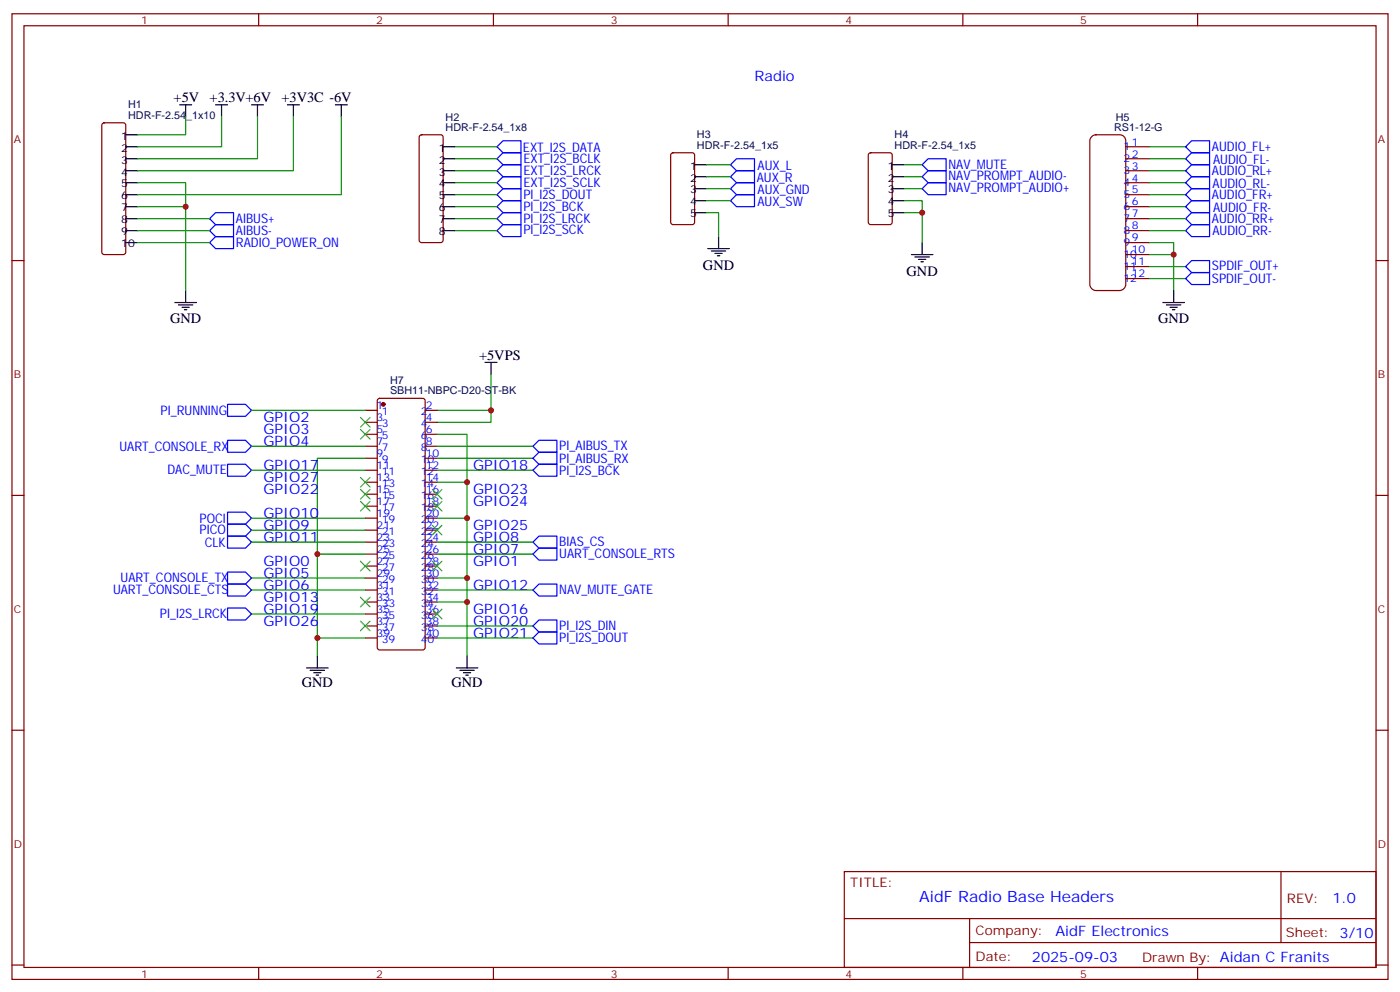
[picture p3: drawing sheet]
<svg xmlns="http://www.w3.org/2000/svg" width="412mm" height="292mm" viewBox="0 0 412 292" stroke-linecap="round" stroke-linejoin="round" font-family="sans-serif">
<g fill="none" stroke="#870000" stroke-width=".35">
<path d="M3.5 4.1h405.4v284.3h-405.4zM7.1 7.6h398.2v277.3h-398.2zM76.2 4.1v3.5M145.3 4.1v3.5M214.5 4.1v3.5M283.6 4.1v3.5M352.8 4.1v3.5M30.2 36.4l.5-.2h5.6l.5 .2 .2 .5v37.4l-.2 .5-.5 .2h-5.6l-.5-.3-.2-.4v-37.4zM123.7 39.9l.5-.2h5.6l.5 .2 .2 .5v30.3l-.2 .5-.5 .2h-5.6l-.5-.2-.2-.5v-30.3zM197.8 45.2l.5-.2h5.6l.7 .4v20l-.5 .7h-5.8l-.7-.4v-20zM256 45.2l.5-.2h5.6l.7 .4v20l-.4 .7h-5.9l-.7-.4v-20zM321.6 40.2l1.2-.5h7a1.76 1.76 0 0 1 1.8 1.8v42.3a1.89 1.89 0 0 1-1.8 1.7h-7a1.89 1.89 0 0 1-1.8-1.7v-42.3z"/>
<path d="M331.6 43.2h7.1M331.6 57.3h7.1M331.6 53.8h7.1M331.6 50.3h7.1M331.6 46.7h7.1M3.5 76.7h3.6M331.6 60.9h7.1M331.6 64.4h7.1M331.6 67.9h7.1M331.6 71.4h7.1M331.6 75h7.1M331.6 78.5h7.1"/>
<path d="M405.3 76.7h3.6M331.6 82h7.1M111.4 117.5l.4-.2h12.7l.5 .2 .2 .5v72.7l-.2 .5-.5 .2h-12.7l-.5-.3-.2-.4v-72.7zM107.6 120.8h3.5M107.6 124.4h3.5M107.6 127.9h3.5M107.6 131.4h3.5M107.6 134.9h3.5M107.6 138.5h3.5M125.2 120.8h3.6M125.2 124.4h3.6M125.2 127.9h3.6"/>
<path d="M125.2 131.4h3.6M125.2 134.9h3.6M125.2 138.5h3.6M3.5 145.9h3.6M107.6 142h3.5M107.6 145.5h3.5M107.6 149h3.5M107.6 159.6h3.5M107.6 152.6h3.5M107.6 156.1h3.5M125.2 142h3.6M125.2 145.5h3.6"/>
<path d="M125.2 149h3.6M125.2 159.6h3.6M125.2 152.6h3.6M125.2 156.1h3.6M405.3 145.9h3.6M107.6 177.3h3.5M107.6 173.7h3.5M107.6 170.2h3.5M107.6 166.7h3.5M107.6 163.2h3.5M125.2 177.3h3.6M125.2 173.7h3.6"/>
<path d="M125.2 170.2h3.6M125.2 166.7h3.6M125.2 163.2h3.6M107.6 187.9h3.5M107.6 184.3h3.5M107.6 180.8h3.5M125.2 187.9h3.6M125.2 184.3h3.6M125.2 180.8h3.6M3.5 215h3.6M405.3 215h3.6M248.7 256.6h156.6v28.3h-156.6z"/>
<path d="M377.3 256.7v20.8M248.7 270.5h156.5M285.6 277.5h119.6M285.6 270.5v14.1M3.5 284.2h3.6M76.2 284.9v3.5M145.3 284.9v3.5M214.5 284.9v3.5M283.6 284.9v3.5M352.8 284.9v3.5M405.3 284.2h3.6"/>
</g>
<g fill="none" stroke="#000" stroke-width=".35">
<path d="M37 39.7h3.6M52.9 30.9h3.5M54.7 30.9v3.5M63.5 30.9h3.5M65.3 30.9v3.5M74.1 30.9h3.5M75.8 30.9v3.5M84.7 30.9h3.5M86.4 30.9v3.5M98.8 30.9h3.5M100.5 30.9v3.5M37 43.2h3.6"/>
<path d="M37 46.7h3.6M37 50.3h3.6M37 53.8h3.6M37 57.3h3.6M130.5 43.2h3.6M130.5 46.7h3.6M130.5 50.3h3.6M130.5 53.8h3.6M130.5 57.3h3.6M204.6 48.5h3.5M204.6 52h3.5M204.6 55.6h3.5"/>
<path d="M204.6 59.1h3.5M262.8 48.5h3.5M262.8 52h3.5M262.8 55.6h3.5M262.8 59.1h3.5M37 60.9h3.6M37 64.4h3.6M37 67.9h3.6M37 71.4h3.6M130.5 60.9h3.6M130.5 64.4h3.6M130.5 67.9h3.6"/>
<path d="M204.6 62.6h3.5M208.5 73.2h6.3M209.5 73.9h4.3M210.6 74.6h2.1M211.3 75.3h.7M211.7 69.7v3.5M262.8 62.6h3.5M268.5 75h6.3M269.5 75.7h4.3M270.6 76.4h2.1M271.3 77.1h.7M271.6 71.4v3.6"/>
<path d="M51.5 89.1h6.4M52.6 89.8h4.2M53.6 90.5h2.1M54.3 91.2h.7M54.7 85.5v3.6M342.5 89.1h6.4M343.6 89.8h4.2M344.7 90.5h2.1M345.4 91.2h.7M345.7 85.5v3.6M142.9 106.7h3.5M144.6 106.7v3.5"/>
<path d="M90.3 196.7h6.4M91.4 197.4h4.2M92.4 198.1h2.1M93.1 198.8h.7M93.5 193.1v3.6M134.4 196.7h6.4M135.5 197.4h4.2M136.5 198.1h2.1M137.2 198.8h.7M137.6 193.1v3.6"/>
</g>
<g fill="none" stroke="#008700" stroke-width=".35">
<path d="M54.7 34.4v5.3h-14.1M65.3 34.4v8.8h-24.7M75.8 34.4v12.3h-35.2M86.4 34.4v15.9h-45.8M100.5 34.4v22.9h-59.9M40.6 53.8h14.1v7.1M134.1 57.3h12.3M134.1 53.8h12.3M134.1 50.3h12.3M134.1 46.7h12.3M134.1 43.2h12.3M208.1 59.1h7.1"/>
<path d="M208.1 55.6h7.1M208.1 52h7.1M208.1 48.5h7.1M266.3 59.1h5.3v12.3M266.3 55.6h5.3M266.3 52h5.3M266.3 48.5h5.3M338.7 57.3h10.5M338.7 53.8h10.5M338.7 50.3h10.5M338.7 46.7h10.5M338.7 43.2h10.5"/>
<path d="M40.6 60.9h14.1v24.6M40.6 67.9h21.1M40.6 64.4h21.1M40.6 71.4h21.1M134.1 67.9h12.3M134.1 64.4h12.3M134.1 60.9h12.3M208.1 62.6h3.6v7.1M266.3 62.6h5.3M338.7 71.4h7v14.1M338.7 67.9h10.5M338.7 64.4h10.5"/>
<path d="M338.7 60.9h10.5M338.7 78.5h10.5M338.7 75h7M338.7 82h10.5M144.6 110.2v10.6h-15.8M74.1 131.4h33.5M74.1 138.5h33.5M74.1 120.8h33.5M107.6 134.9h-14.1v28.3M128.8 127.9h8.8v65.2M128.8 131.4h28.2M128.8 134.9h28.2"/>
<path d="M128.8 138.5h28.2M144.6 120.8v3.6h-15.8M74.1 152.6h33.5M74.1 156.1h33.5M74.1 159.6h33.5M128.8 142h8.8M128.8 152.6h8.8M128.8 159.6h28.2M74.1 170.2h33.5M74.1 173.7h33.5M107.6 163.2h-14.1v24.7M128.8 170.2h8.8"/>
<path d="M128.8 177.3h8.8M128.8 173.7h28.2M128.8 163.2h28.2M74.1 180.8h33.5M107.6 187.9h-14.1v5.2M128.8 187.9h28.2M128.8 184.3h28.2"/>
</g>
<g fill="none" stroke="#00f" stroke-width=".35">
<path d="M146.4 57.3l1.8-1.7h5.3v3.5h-5.3zM146.4 53.8l1.8-1.8h5.3v3.6h-5.3zM146.4 50.3l1.8-1.8h5.3v3.5h-5.3zM146.4 46.7l1.8-1.7h5.3v3.5h-5.3zM146.4 43.2l1.8-1.7h5.3v3.5h-5.3zM215.2 48.5l1.8-1.8h5.2v3.6h-5.2zM215.2 52l1.8-1.7h5.2v3.5h-5.2zM215.2 59.1l1.8-1.8h5.2v3.6h-5.2zM217 53.8h5.2v3.5h-5.2l-1.8-1.7zM271.6 48.5l1.8-1.8h5.3v3.6h-5.3zM271.6 52l1.8-1.7h5.3v3.5h-5.3zM271.6 55.6l1.8-1.8h5.3v3.5h-5.3z"/>
<path d="M349.2 43.2l1.8-1.7h5.3v3.5h-5.3zM349.2 57.3l1.8-1.7h5.3v3.5h-5.3zM349.2 50.3l1.8-1.8h5.3v3.5h-5.3zM349.2 46.7l1.8-1.7h5.3v3.5h-5.3zM349.2 53.8l1.8-1.8h5.3v3.6h-5.3zM61.7 67.9l1.8-1.8h5.3v3.6h-5.3zM61.7 64.4l1.8-1.8h5.3v3.5h-5.3zM63.5 69.7h5.3v3.5h-5.3l-1.8-1.8zM146.4 60.9l1.8-1.8h5.3v3.5h-5.3zM146.4 64.4l1.8-1.8h5.3v3.5h-5.3zM146.4 67.9l1.8-1.8h5.3v3.6h-5.3zM349.2 64.4l1.8-1.8h5.3v3.5h-5.3z"/>
<path d="M349.2 60.9l1.8-1.8h5.3v3.5h-5.3zM349.2 67.9l1.8-1.8h5.3v3.6h-5.3zM349.2 78.5l1.8-1.8h5.3v3.6h-5.3zM349.2 82l1.8-1.7h5.3v3.5h-5.3zM67 119.1h5.3l1.8 1.7-1.8 1.8h-5.3zM67 136.7h5.3l1.8 1.8-1.8 1.7h-5.3zM67 129.6h5.3l1.8 1.8-1.8 1.8h-5.3zM157 131.4l1.7-1.8h5.3v3.6h-5.3zM157 134.9l1.7-1.7h5.3v3.5h-5.3zM158.7 136.7h5.3v3.5h-5.3l-1.7-1.7zM67 154.3h5.3l1.8 1.8-1.8 1.8h-5.3zM67 150.8h5.3l1.8 1.8-1.8 1.7h-5.3z"/>
<path d="M67 157.9h5.3l1.8 1.7-1.8 1.8h-5.3zM158.7 157.9h5.3v3.5h-5.3l-1.7-1.8zM67 179h5.3l1.8 1.8-1.8 1.8h-5.3zM67 168.5h5.3l1.8 1.7-1.8 1.8h-5.3zM67 172h5.3l1.8 1.7-1.8 1.8h-5.3zM157 163.2l1.7-1.8h5.3v3.5h-5.3zM158.7 172h5.3v3.5h-5.3l-1.7-1.8zM157 187.9l1.7-1.8h5.3v3.5h-5.3zM157 184.3l1.7-1.7h5.3v3.5h-5.3z"/>
</g>
<circle cx="112.9" cy="119.1" r=".53" fill="#870000" stroke="#870000" stroke-width=".35"/>
<g fill="none" stroke="#3c3" stroke-width=".35">
<path d="M106.2 122.9l2.8 2.9M106.2 126.5l2.8 2.8M109 122.9l-2.8 2.9M109 126.5l-2.8 2.8M106.2 140.6l2.8 2.8M106.2 144.1l2.8 2.8M106.2 147.6l2.8 2.9M109 140.6l-2.8 2.8M109 144.1l-2.8 2.8M109 147.6l-2.8 2.9M127.4 154.7l2.8 2.8M127.4 147.6l2.8 2.9"/>
<path d="M127.4 144.1l2.8 2.8M130.2 144.1l-2.8 2.8M130.2 154.7l-2.8 2.8M130.2 147.6l-2.8 2.9M106.2 165.3l2.8 2.8M106.2 175.9l2.8 2.8M109 165.3l-2.8 2.8M109 175.9l-2.8 2.8M127.4 165.3l2.8 2.8M127.4 179.4l2.8 2.8M130.2 179.4l-2.8 2.8M130.2 165.3l-2.8 2.8"/>
<path d="M106.2 182.9l2.8 2.8M109 182.9l-2.8 2.8"/>
</g>
<g fill="#c00">
<circle cx="54.7" cy="60.9" r=".88"/>
<circle cx="271.6" cy="62.6" r=".88"/>
<circle cx="345.7" cy="75" r=".88"/>
<circle cx="144.6" cy="120.8" r=".88"/>
<circle cx="137.6" cy="142" r=".88"/>
<circle cx="137.6" cy="152.6" r=".88"/>
<circle cx="137.6" cy="170.2" r=".88"/>
<circle cx="137.6" cy="177.3" r=".88"/>
<circle cx="93.5" cy="187.9" r=".88"/>
<circle cx="93.5" cy="163.2" r=".88"/>
</g>
<text font-size="4.6" fill="#00f" x="270.8" y="265.7">AidF Radio Base Headers</text>
<g font-size="4.2" fill="#00f">
<text x="222.2" y="23.8">Radio</text>
<text x="77.6" y="124.4">GPIO2</text>
<text x="77.6" y="127.9">GPIO3</text>
<text x="77.6" y="131.4">GPIO4</text>
<text x="77.6" y="138.5">GPIO17</text>
<text x="77.6" y="142">GPIO27</text>
<text x="139.3" y="138.5">GPIO18</text>
<text x="77.6" y="145.5">GPIO22</text>
<text x="139.3" y="145.5">GPIO23</text>
<text x="139.3" y="149">GPIO24</text>
<text x="77.6" y="152.6">GPIO10</text>
<text x="77.6" y="159.6">GPIO11</text>
<text x="77.6" y="156.1">GPIO9</text>
<text x="139.3" y="156.1">GPIO25</text>
<text x="139.3" y="159.6">GPIO8</text>
<text x="77.6" y="166.7">GPIO0</text>
<text x="139.3" y="163.2">GPIO7</text>
<text x="139.3" y="166.7">GPIO1</text>
<text x="77.6" y="170.2">GPIO5</text>
<text x="77.6" y="173.7">GPIO6</text>
<text x="139.3" y="173.7">GPIO12</text>
<text x="77.6" y="177.3">GPIO13</text>
<text x="77.6" y="180.8">GPIO19</text>
<text x="77.6" y="184.3">GPIO26</text>
<text x="139.3" y="180.8">GPIO16</text>
<text x="139.3" y="184.3">GPIO20</text>
<text x="139.3" y="187.9">GPIO21</text>
<text x="392.5" y="265.9">1.0</text>
<text x="310.9" y="275.5">AidF Electronics</text>
<text x="304" y="283.3">2025-09-03</text>
</g>
<g font-size="4.2">
<text x="51.2" y="30.2">+5V</text>
<text x="61.7" y="30.2">+3.3V+6V</text>
<text x="82.9" y="30.2">+3V3C -6V</text>
<text x="207.1" y="79.4">GND</text>
<text x="267.1" y="81.1">GND</text>
<text x="50.1" y="95.2">GND</text>
<text x="341.1" y="95.2">GND</text>
<text x="141.1" y="106">+5VPS</text>
<text x="88.9" y="202.3">GND</text>
<text x="133" y="202.3">GND</text>
</g>
<g font-size="3.9" fill="#00f">
<text x="154" y="44.7">EXT_I2S_DATA</text>
<text x="154.2" y="47.9">EXT_I2S_BCLK</text>
<text x="357" y="44.5">AUDIO_FL+</text>
<text x="154.2" y="51.4">EXT_I2S_LRCK</text>
<text x="222.9" y="53.5">AUX_R</text>
<text x="223.2" y="50">AUX_L</text>
<text x="279.4" y="49.8">NAV_M</text>
<text x="279.4" y="53.1">NAV_PROM</text>
<text x="290.4" y="49.8">UTE</text>
<text x="297.2" y="53.1">PT_AUDIO-</text>
<text x="357" y="51.6">AUDIO_RL+</text>
<text x="357.3" y="48.2">AUDIO_FL-</text>
<text x="154.2" y="58.6">PI_I2S_DOUT</text>
<text x="154.2" y="55">EXT_I2S_SCLK</text>
<text x="223.2" y="57">AUX_GND</text>
<text x="279.4" y="56.7">NAV_PROM</text>
<text x="297.2" y="56.7">PT_AUDIO+</text>
<text x="357" y="58.6">AUDIO_FR+</text>
<text x="357.2" y="55.3">AUDIO_RL-</text>
<text x="69.5" y="65.6">AIBUS+</text>
<text x="154.2" y="62.2">PI_I2S_BCK</text>
<text x="154.2" y="65.5">PI_I2S_LRCK</text>
<text x="223.1" y="60.5">AUX_SW</text>
<text x="357" y="65.7">AUDIO_RR+</text>
<text x="357.3" y="62.4">AUDIO_FR-</text>
<text x="69.5" y="69.1">AIBUS-</text>
<text x="154.2" y="69">PI_I2S_SCK</text>
<text x="357.1" y="69.3">AUDIO_RR-</text>
<text x="69.5" y="72.7">RADIO_POW</text>
<text x="88.9" y="72.7">ER_ON</text>
<text x="357" y="83.5">SPDIF_OUT-</text>
<text x="357" y="79.6">SPDIF_OUT+</text>
<text x="47.3" y="122.1">PI_RUNNING</text>
<text x="35.2" y="132.7">UART_CONSOLE_RX</text>
<text x="164.7" y="132.6">PI_AIBUS_TX</text>
<text x="164.7" y="136.3">PI_AIBUS_RX</text>
<text x="49.4" y="139.7">DAC_M</text>
<text x="60.5" y="139.7">UTE</text>
<text x="164.7" y="139.8">PI_I2S_BCK</text>
<text x="58.8" y="153.9">POCI</text>
<text x="58.8" y="157.4">PICO</text>
<text x="60.3" y="161">CLK</text>
<text x="164.7" y="160.8">BIAS_CS</text>
<text x="164.7" y="164.5">UART_CONSOLE_RTS</text>
<text x="35.5" y="171.5">UART_CONSOLE_TX</text>
<text x="33.3" y="174.9">UART_CONSOLE_CTS</text>
<text x="164.7" y="174.9">NAV_M</text>
<text x="175.7" y="174.9">UTE_GATE</text>
<text x="47.1" y="182">PI_I2S_LRCK</text>
<text x="164.8" y="185.5">PI_I2S_DIN</text>
<text x="164.7" y="189.1">PI_I2S_DOUT</text>
</g>
<g font-size="3.9" fill="#800">
<text x="250.5" y="261.2">TITLE:</text>
<text x="379.1" y="265.9">REV:</text>
<text x="287.4" y="275.4">Company:</text>
<text x="378.7" y="276">Sheet: 3/10</text>
<text x="287.4" y="283.1">Date:</text>
<text x="336.4" y="283.2">Draw</text>
<text x="346.6" y="283.2">n By: Aidan C Franits</text>
</g>
<g font-size="3.2" fill="#800">
<text x="41.6" y="7.1">1</text>
<text x="110.8" y="7.1">2</text>
<text x="179.9" y="7.1">3</text>
<text x="249.1" y="7.1">4</text>
<text x="318.2" y="7.1">5</text>
<text x="4.1" y="42.2">A</text>
<text x="405.9" y="42.2">A</text>
<text x="4.1" y="111.3">B</text>
<text x="405.9" y="111.3">B</text>
<text x="4.1" y="180.4">C</text>
<text x="405.9" y="180.4">C</text>
<text x="4.1" y="249.6">D</text>
<text x="405.9" y="249.6">D</text>
<text x="41.6" y="287.9">1</text>
<text x="110.8" y="287.9">2</text>
<text x="179.9" y="287.9">3</text>
<text x="249.1" y="287.9">4</text>
<text x="318.2" y="287.9">5</text>
</g>
<g font-size="3.2" fill="#000080">
<text x="37.7" y="35.1">HDR-F-2.54_1x10</text>
<text x="37.7" y="31.7">H1</text>
<text x="131.2" y="35.7">H2</text>
<text x="328.7" y="35.6">H5</text>
<text x="131.2" y="38.6">HDR-F-2.54_1x8</text>
<text x="205.3" y="40.7">H3</text>
<text x="263.5" y="40.7">H4</text>
<text x="328.2" y="38.5">RS1-12-G</text>
<text x="205.3" y="43.9">HDR-F-2.54_1x5</text>
<text x="263.5" y="43.9">HDR-F-2.54_1x5</text>
<text x="114.9" y="113">H7</text>
<text x="114.9" y="116.1">SBH11-NBPC-D20-ST-BK</text>
</g>
<g font-size="3.2">
<text x="35.7" y="41.1">1</text>
<text x="35.7" y="44.6">2</text>
<text x="129.2" y="44.6">1</text>
<text x="35.7" y="48.2">3</text>
<text x="35.7" y="51.7">4</text>
<text x="129.2" y="48.2">2</text>
<text x="129.2" y="51.7">3</text>
<text x="203.3" y="49.9">1</text>
<text x="203.3" y="53.4">2</text>
<text x="261.5" y="49.9">1</text>
<text x="261.5" y="53.4">2</text>
<text x="35.7" y="55.2">5</text>
<text x="35.7" y="58.7">6</text>
<text x="129.2" y="55.2">4</text>
<text x="129.2" y="58.7">5</text>
<text x="203.3" y="57">3</text>
<text x="261.5" y="57">3</text>
<text x="35.7" y="62.3">7</text>
<text x="35.7" y="65.8">8</text>
<text x="129.2" y="62.3">6</text>
<text x="129.2" y="65.8">7</text>
<text x="203.3" y="60.5">4</text>
<text x="203.3" y="64">5</text>
<text x="261.5" y="60.5">4</text>
<text x="261.5" y="64">5</text>
<text x="35.7" y="69.3">9</text>
<text x="129.2" y="69.3">8</text>
<text x="35.7" y="72.8">10</text>
</g>
<g font-size="3.2" fill="#00f">
<text x="330.9" y="44.3">1</text>
<text x="330.9" y="47.8">2</text>
<text x="333.4" y="42.9">1</text>
<text x="333.4" y="46.4">2</text>
<text x="330.9" y="51.3">3</text>
<text x="333.4" y="53.4">4</text>
<text x="333.4" y="49.9">3</text>
<text x="330.9" y="58.4">5</text>
<text x="330.9" y="54.9">4</text>
<text x="333.4" y="57">5</text>
<text x="330.9" y="61.9">6</text>
<text x="330.9" y="65.4">7</text>
<text x="333.4" y="60.5">6</text>
<text x="333.4" y="64">7</text>
<text x="330.9" y="69">8</text>
<text x="333.4" y="67.6">8</text>
<text x="333.4" y="71.1">9</text>
<text x="330.9" y="72.5">9</text>
<text x="330.9" y="76">10</text>
<text x="333.4" y="74.6">10</text>
<text x="330.9" y="79.6">11</text>
<text x="330.9" y="83.1">12</text>
<text x="333.4" y="78.1">11</text>
<text x="333.4" y="81.7">12</text>
<text x="110.9" y="120.5">1</text>
<text x="110.9" y="124">3</text>
<text x="112.4" y="122.2">1</text>
<text x="112.4" y="125.8">3</text>
<text x="123.9" y="125.8">4</text>
<text x="123.9" y="122.2">2</text>
<text x="125.4" y="124">4</text>
<text x="125.4" y="120.5">2</text>
<text x="110.9" y="127.5">5</text>
<text x="110.9" y="131.1">7</text>
<text x="112.4" y="129.3">5</text>
<text x="123.9" y="129.3">6</text>
<text x="125.4" y="131.1">8</text>
<text x="125.4" y="127.5">6</text>
<text x="110.9" y="134.6">9</text>
<text x="112.4" y="132.8">7</text>
<text x="112.4" y="136.3">9</text>
<text x="123.9" y="136.3">10</text>
<text x="123.9" y="132.8">8</text>
<text x="125.4" y="134.6">10</text>
<text x="110.9" y="138.1">11</text>
<text x="110.9" y="141.6">13</text>
<text x="112.4" y="139.9">11</text>
<text x="112.4" y="143.4">13</text>
<text x="123.9" y="143.4">14</text>
<text x="123.9" y="139.9">12</text>
<text x="125.4" y="141.6">14</text>
<text x="125.4" y="138.1">12</text>
<text x="110.9" y="145.2">15</text>
<text x="110.9" y="148.7">17</text>
<text x="112.4" y="146.9">15</text>
<text x="123.9" y="146.9">16</text>
<text x="125.4" y="148.7">18</text>
<text x="125.4" y="145.2">16</text>
<text x="110.9" y="152.2">19</text>
<text x="110.9" y="155.8">21</text>
<text x="112.4" y="150.5">17</text>
<text x="112.4" y="154">19</text>
<text x="123.9" y="154">20</text>
<text x="123.9" y="150.5">18</text>
<text x="125.4" y="155.8">22</text>
<text x="125.4" y="152.2">20</text>
<text x="110.9" y="159.3">23</text>
<text x="112.4" y="157.5">21</text>
<text x="112.4" y="161">23</text>
<text x="123.9" y="161">24</text>
<text x="123.9" y="157.5">22</text>
<text x="125.4" y="159.3">24</text>
<text x="110.9" y="162.8">25</text>
<text x="110.9" y="166.3">27</text>
<text x="112.4" y="164.6">25</text>
<text x="123.9" y="164.6">26</text>
<text x="125.4" y="166.3">28</text>
<text x="125.4" y="162.8">26</text>
<text x="110.9" y="169.9">29</text>
<text x="110.9" y="173.4">31</text>
<text x="112.4" y="168.1">27</text>
<text x="112.4" y="171.6">29</text>
<text x="123.9" y="171.6">30</text>
<text x="123.9" y="168.1">28</text>
<text x="125.4" y="173.4">32</text>
<text x="125.4" y="169.9">30</text>
<text x="110.9" y="176.9">33</text>
<text x="112.4" y="175.2">31</text>
<text x="112.4" y="178.7">33</text>
<text x="123.9" y="178.7">34</text>
<text x="123.9" y="175.2">32</text>
<text x="125.4" y="176.9">34</text>
<text x="110.9" y="180.4">35</text>
<text x="110.9" y="184">37</text>
<text x="112.4" y="182.2">35</text>
<text x="112.4" y="185.7">37</text>
<text x="123.9" y="185.7">38</text>
<text x="123.9" y="182.2">36</text>
<text x="125.4" y="184">38</text>
<text x="125.4" y="180.4">36</text>
<text x="110.9" y="187.5">39</text>
<text x="112.4" y="189.3">39</text>
<text x="123.9" y="189.3">40</text>
<text x="125.4" y="187.5">40</text>
</g>
</svg>
